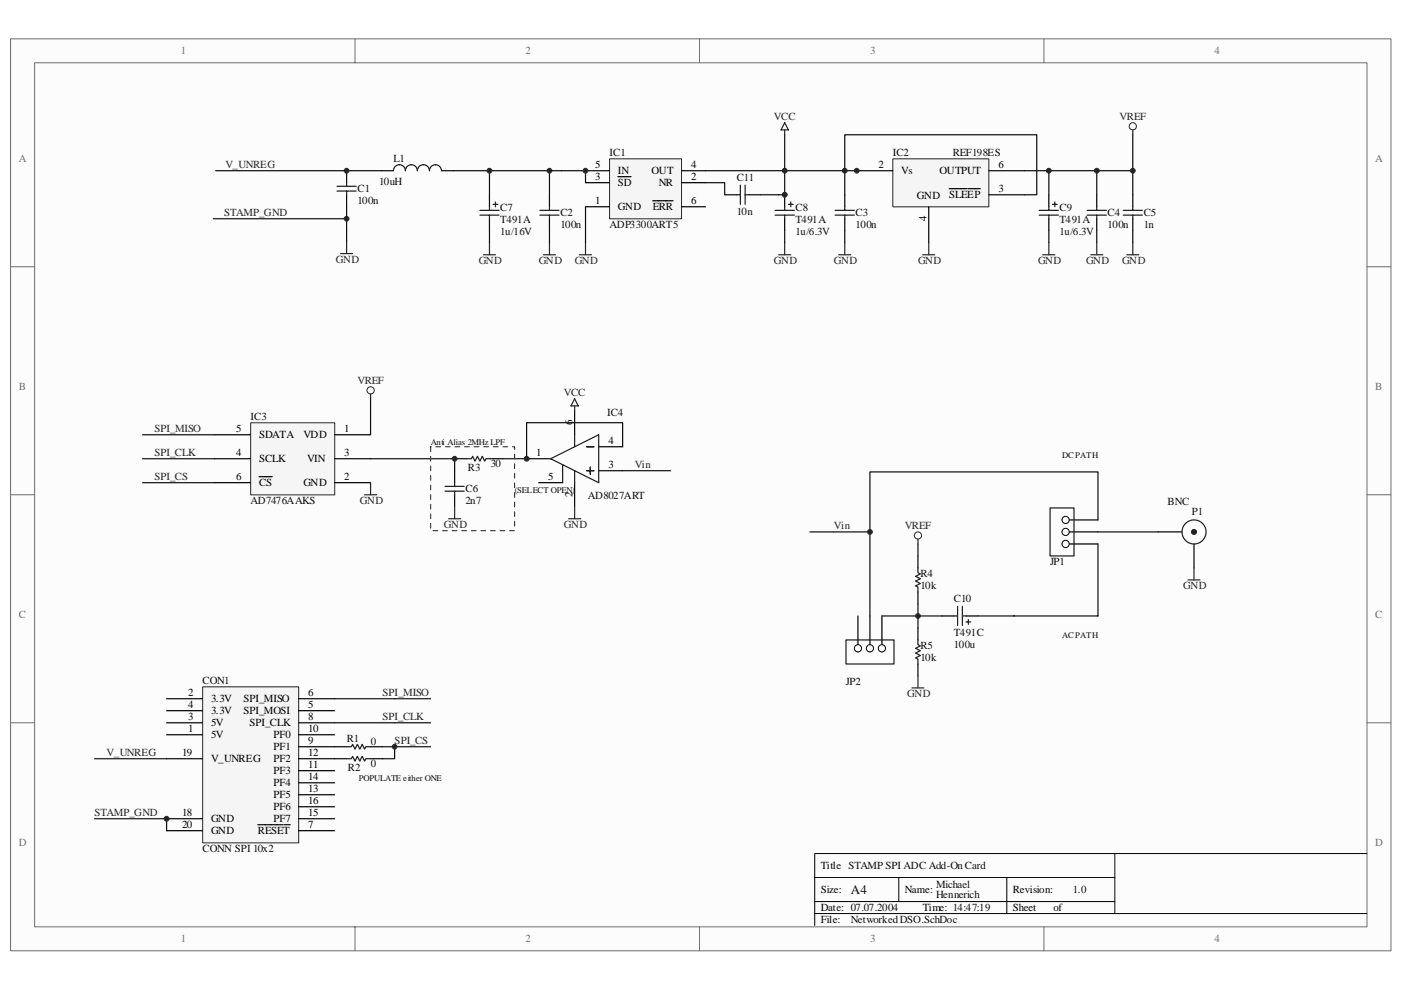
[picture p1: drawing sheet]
<svg xmlns="http://www.w3.org/2000/svg" width="297mm" height="210mm" viewBox="0 0 297 210" stroke-linecap="round" stroke-linejoin="round" font-family="sans-serif">
<path d="M2.3 8.3h292.6v193.3h-292.6z" fill="#fcfcfc"/>
<path d="M2.2 8.2h292.7v193.4h-292.7z" fill="none" stroke="#6e6e6e" stroke-width=".21"/>
<path d="M7.4 13.3h282.4v183.2h-282.4z" fill="#fcfcfc"/>
<g fill="none" stroke="#6e6e6e" stroke-width=".21">
<path d="M7.3 13.3h282.5v183.2h-282.5zM75.3 8.2v5.1M148.3 8.2v5.1M221.3 8.2v5.1M2.2 56.6h5.1M289.8 56.6h5.1M2.2 104.9h5.1M289.8 104.9h5.1M2.2 153.2h5.1M289.8 153.2h5.1M75.3 196.5v5.1M148.3 196.5v5.1"/>
<path d="M221.3 196.5v5.1"/>
</g>
<path d="M189.3 33.7h20.4v10.2h-20.4z" fill="#f5f5f5"/>
<path d="M189.3 33.7h20.4v10.2h-20.4z" fill="none" stroke="#262626" stroke-width=".21"/>
<path d="M181.6 36.2h7.7M209.6 36.2h7.7M196.9 43.8v7.7M201.2 40h3.9M205.3 40h2.6M209.6 41.3h7.7" fill="none" stroke="#000" stroke-width=".25"/>
<path d="M53.2 89.7h17.8v15.2h-17.8z" fill="#f5f5f5"/>
<path d="M53.1 89.6h17.9v15.3h-17.9z" fill="none" stroke="#262626" stroke-width=".21"/>
<path d="M45.5 92.2h7.6M45.5 97.3h7.6M70.9 92.2h7.7M70.9 97.3h7.7M45.5 102.3h7.6M54.9 101.1h2.8M70.9 102.3h7.7M225.2 115.3h7.6" fill="none" stroke="#000" stroke-width=".25"/>
<circle cx="225.9" cy="115.3" r=".77" fill="#fcfcfc" stroke="#000" stroke-width=".21"/>
<path d="M225.2 112.8h7.6" fill="none" stroke="#000" stroke-width=".25"/>
<circle cx="225.9" cy="112.8" r=".76" fill="#fcfcfc" stroke="#000" stroke-width=".21"/>
<path d="M225.2 110.2h7.6" fill="none" stroke="#000" stroke-width=".25"/>
<circle cx="225.9" cy="110.2" r=".76" fill="#fcfcfc" stroke="#000" stroke-width=".21"/>
<path d="M222.6 107.7h5.1v10.2h-5.1z" fill="none" stroke="#1c1c1c" stroke-width=".25"/>
<path d="M43 145.6h20.3v33.1h-20.3z" fill="#f5f5f5"/>
<path d="M43 145.6h20.3v33.1h-20.3z" fill="none" stroke="#262626" stroke-width=".21"/>
<g fill="none" stroke="#000" stroke-width=".25">
<path d="M73.5 36.2v2.5M73.5 41.3v2.5M103.8 41.3v2.5M103.8 46.4v2.5M116.5 41.3v2.5M116.5 46.4v2.5M166.4 41.3v2.5M166.4 46.4v2.5M179.1 41.3v2.5M179.1 46.4v2.5M222.4 41.3v2.5M222.4 46.4v2.5"/>
<path d="M232.5 41.3v2.5M232.5 46.4v2.5M240.2 41.3v2.5M240.2 46.4v2.5M96.4 97.3h2.5M96.4 99.8v2.5M104 97.3h2.6M111.7 97.3h5.1M121.8 87.1v5.1M126.9 94.7h5.1M126.9 99.8h5.1M96.4 104.9v2.5"/>
<path d="M114.2 102.3h5.1M121.8 102.3v5.1M194.6 117.9v2.5M245.5 112.8h5.1M253.2 115.3v5.1M187 130.6v7.6M194.6 125.5v2.6M194.6 133.1v2.6M35.3 155.8h7.6M35.3 148.1h7.6M35.3 153.2h7.6M35.3 150.7h7.6"/>
<path d="M63.3 155.8h7.6M63.3 148.1h7.6M63.3 153.2h7.6M63.3 150.7h7.6M63.3 158.3h10.2M78.6 158.3h2.5M194.6 140.8v2.5M35.3 176.1h7.6M35.3 160.9h7.6M35.3 173.6h7.6M54.6 174.9h5.4M60.3 174.9h1.2"/>
<path d="M63.3 176.1h7.6M63.3 160.9h10.2M63.3 163.4h7.6M63.3 168.5h7.6M63.3 171h7.6M63.3 173.6h7.6M63.3 166h7.6M78.6 160.9h2.5"/>
</g>
<g fill="none" stroke="#1c1c1c" stroke-width=".25">
<path d="M71.5 39.5h4M73.5 38.7v.8M71.5 40.5h4M73.5 40.5v.8M101.7 44.6h4.1M101.7 45.6h4.1M103.8 43.8v.8M103.8 45.6v.8M104.5 43.3h1.1M105 42.8v1M114.5 44.6h4M114.5 45.6h4"/>
<path d="M116.5 43.8v.8M116.5 45.6v.8M164.3 44.6h4.1M164.3 45.6h4.1M166.4 43.8v.8M166.4 45.6v.8M167.1 43.3h1.1M167.7 42.8v1M177.1 44.6h4M177.1 45.6h4M179.1 43.8v.8M179.1 45.6v.8"/>
<path d="M220.3 44.6h4.1M220.3 45.6h4.1M222.4 43.8v.8M222.4 45.6v.8M223.1 43.3h1.1M223.6 42.8v1M230.5 44.6h4.1M230.5 45.6h4.1M232.5 43.8v.8M232.5 45.6v.8M238.1 44.6h4.1M238.1 45.6h4.1"/>
<path d="M240.2 43.8v.8M240.2 45.6v.8M98.9 97.3h1l.3-.5 .5 1 .5-1 .5 1 .6-1 .5 1 .2-.5h1M116.8 97.3l10.1-5.1v10.1zM119.3 98.5v3.8M121.8 92.2v2.5M121.8 99.8v2.5M124.4 94.7h1.5M124.4 99.8h1.5M125.2 99v1.6M94.4 103.1h4M94.4 104.1h4"/>
<path d="M96.4 102.3v.8M96.4 104.1v.8M194.6 120.4v1l.5 .3-1 .5 1 .5-1 .5 1 .5-1 .5 .5 .3v1M194.6 135.7v1l.5 .2-1 .6 1 .5-1 .5 1 .5-1 .5 .5 .3v1M73.5 158.3h1l.3-.5 .5 1 .5-1 .5 1 .5-1 .5 1 .3-.5h1M73.5 160.9h1l.3-.5 .5 1 .5-1 .5 1 .5-1 .5 1 .3-.5h1"/>
<circle cx="253.2" cy="112.8" r="2.55"/>
</g>
<g fill="none" stroke="#262626" stroke-width=".25">
<path d="M166.4 27.5v1.1M166.4 26l.7 1.5h-1.5zM72.2 53.8h2.6M73.5 51.2v2.6M102.5 54h2.5M103.8 51.5v2.5M115.2 54h2.6M116.5 51.5v2.5M122.8 54h2.6M124.1 51.5v2.5M165.1 54h2.6M166.4 51.5v2.5"/>
<path d="M177.8 54h2.6M179.1 51.5v2.5M195.6 54h2.6M196.9 51.5v2.5M221.1 54h2.5M222.4 51.5v2.5M231.3 54h2.5M232.5 51.5v2.5M238.9 54h2.5M240.2 51.5v2.5M121.8 84.5l.8 1.6h-1.5zM121.8 86.1v1"/>
<path d="M77.3 104.9h2.6M78.6 102.3v2.6M95.1 110h2.6M96.4 107.4v2.6M120.6 110h2.5M121.8 107.4v2.6M193.4 145.9h2.5M194.6 143.3v2.6"/>
</g>
<g fill="none" stroke="#0e0e0e" stroke-width=".25">
<path d="M96.1 36.2h22.9M103.8 36.2v5.1M116.5 36.2v5.1M166.4 28.6v12.7M179.1 36.2v5.1M222.4 36.2v5.1M232.5 36.2v5.1M240.2 36.2v5.1M73.5 43.8v5.1M103.8 48.9v2.6M116.5 48.9v2.6M124.1 48.9v2.6"/>
<path d="M166.4 48.9v2.6M179.1 48.9v2.6M222.4 48.9v2.6M232.5 48.9v2.6M240.2 48.9v2.6M78.6 97.3h17.8v2.5M132 94.7v-5.1h-20.3v7.7h-5.1M194.6 115.3v2.6M232.8 110.2v-10.1h-48.4v12.7h-7.6M232.8 112.8h12.7M232.8 115.3v15.3h-25.5M194.6 128.1v5"/>
<path d="M194.6 130.6h5.1M83.7 158.3v2.6h-2.6"/>
</g>
<path d="M91.3 94.7v17.8h17.8v-17.8h-17.8" fill="none" stroke="#fcfcfc" stroke-width=".21" stroke-dasharray="1 1 1 1 1 1 1 1"/>
<path d="M91.3 94.7v17.8h17.8v-17.8h-17.8" fill="none" stroke="#1c1c1c" stroke-width=".21" stroke-dasharray="1 1 1 1 1 1 1 1"/>
<circle cx="253.2" cy="112.8" r=".51" fill="#1c1c1c" stroke="#1c1c1c" stroke-width=".25"/>
<circle cx="187" cy="137.5" r=".76" fill="#fcfcfc" stroke="#000" stroke-width=".21"/>
<path d="M184.4 130.6v7.6" fill="none" stroke="#000" stroke-width=".25"/>
<circle cx="184.4" cy="137.5" r=".76" fill="#fcfcfc" stroke="#000" stroke-width=".21"/>
<path d="M181.9 130.6v7.6" fill="none" stroke="#000" stroke-width=".25"/>
<circle cx="181.9" cy="137.5" r=".76" fill="#fcfcfc" stroke="#000" stroke-width=".21"/>
<path d="M83.4 36.2a1.27 1.27 0 0 1 1.3-1.3 1.27 1.27 0 0 1 1.3 1.3 1.27 1.27 0 0 1 1.2-1.3 1.27 1.27 0 0 1 1.3 1.3 1.28 1.28 0 0 1 1.3-1.3 1.28 1.28 0 0 1 1.3 1.3 1.27 1.27 0 0 1 1.2-1.3 1.27 1.27 0 0 1 1.3 1.3M179.4 135.7h10.1v5.1h-10.1zM202.3 130.6h.7M203 128.6v4M204 128.6v4M204 130.6h.8M204.8 131.9h1M205.3 131.4v1" fill="none" stroke="#1c1c1c" stroke-width=".25"/>
<g fill="none" stroke="#0e0e0e" stroke-width=".25">
<path d="M45.7 36.2h35.2M179.1 36.2v-7.6h40.7v12.7h-2.5M240.2 28.6v7.6h-22.9M45.2 46.4h28.3M73.5 48.9v2.3M30.2 97.3h15.3M30.2 92.2h15.3M78.6 84.5v7.7M132 99.8h10.2M30.2 102.3h15.3M171.7 112.8h5.1M184.4 112.8v17.8"/>
<path d="M187 130.6h7.6M70.9 148.1h20.4M70.9 153.2h20.4M81.1 158.3h10.2M20 173.6h15.3v2.5M20 160.9h15.3"/>
</g>
<path d="M80.9 36.2h2.5M93.6 36.2h2.5M199.7 130.6h2.6M204.8 130.6h2.5" fill="none" stroke="#000" stroke-width=".25"/>
<path d="M240.2 27.5v1.1M78.6 83.5v1M194.6 114.3v1M251.9 123h2.5M253.2 120.4v2.6" fill="none" stroke="#262626" stroke-width=".25"/>
<g fill="none" stroke="#262626" stroke-width=".21">
<circle cx="240.2" cy="26.8" r=".76"/>
<circle cx="78.6" cy="82.8" r=".77"/>
<circle cx="194.6" cy="113.5" r=".76"/>
</g>
<g fill="#262626" stroke="#262626" stroke-width=".21">
<circle cx="35.3" cy="173.6" r=".51"/>
<circle cx="83.7" cy="158.3" r=".51"/>
<circle cx="96.4" cy="97.3" r=".51"/>
<circle cx="184.4" cy="112.8" r=".51"/>
<circle cx="194.6" cy="130.6" r=".51"/>
<circle cx="111.7" cy="97.3" r=".51"/>
<circle cx="222.4" cy="36.2" r=".51"/>
<circle cx="232.5" cy="36.2" r=".51"/>
<circle cx="240.2" cy="36.2" r=".51"/>
</g>
<path d="M129.3 33.7h15.2v12.7h-15.2z" fill="#f5f5f5"/>
<path d="M129.2 33.7h15.3v12.7h-15.3z" fill="none" stroke="#262626" stroke-width=".21"/>
<path d="M124.1 38.7h5.1M124.1 36.2h5.1M131 37.5h2.8M144.5 38.7h5.1M144.5 36.2h5.1M124.1 43.8h5.1M138.4 42.6h4.3M144.5 43.8h5.1M153.6 41.3h2.6M158.7 41.3h2.6" fill="none" stroke="#000" stroke-width=".25"/>
<path d="M119 36.2h5.1v2.5M149.6 36.2h32.3h-.3M149.6 38.7h4v2.6M124.1 43.8v5.1M161.3 41.3h5.1" fill="none" stroke="#0e0e0e" stroke-width=".25"/>
<g fill="#262626" stroke="#262626" stroke-width=".21">
<circle cx="73.5" cy="36.2" r=".51"/>
<circle cx="103.8" cy="36.2" r=".51"/>
<circle cx="116.5" cy="36.2" r=".51"/>
<circle cx="73.5" cy="46.4" r=".51"/>
<circle cx="181.7" cy="36.2" r=".51"/>
<circle cx="166.4" cy="36.2" r=".51"/>
<circle cx="179.1" cy="36.2" r=".51"/>
<circle cx="124.1" cy="36.2" r=".51"/>
<circle cx="166.4" cy="41.3" r=".52"/>
</g>
<path d="M157 39.2v4.1M158 39.2v4.1M156.2 41.3h.8M158 41.3h.7" fill="none" stroke="#1c1c1c" stroke-width=".25"/>
<path d="M172.7 186.1h63.7M172.7 193.7h117.1M172.7 191.2h63.7M190.6 186.1v5.1M213.5 186.1v7.6M236.4 181v12.7M289.8 181h-117.1v15.2" fill="none" stroke="#000" stroke-width=".21"/>
<text font-size="2.8" fill="#0e0e0e" x="180.4" y="189.5">A4</text>
<g font-size="2.3" fill="#706f64">
<text x="38.4" y="11.5">1</text>
<text x="111.4" y="11.5">2</text>
<text x="184.5" y="11.5">3</text>
<text x="257.5" y="11.5">4</text>
<text x="4" y="34.4">A</text>
<text x="291.6" y="34.4">A</text>
<text x="4" y="82.7">B</text>
<text x="291.6" y="82.7">B</text>
<text x="4" y="131">C</text>
<text x="291.6" y="131">C</text>
<text x="4" y="179.4">D</text>
<text x="291.6" y="179.4">D</text>
<text x="38.4" y="199.7">1</text>
<text x="111.4" y="199.7">2</text>
<text x="184.5" y="199.7">3</text>
<text x="257.5" y="199.7">4</text>
</g>
<g font-size="2.3" fill="#262626">
<text x="164.1" y="25.5">VCC</text>
<text x="237.4" y="25.5">VREF</text>
<text x="47.8" y="35.6">V_UNREG</text>
<text x="47.5" y="45.8">STAMP_GND</text>
<text x="71.2" y="55.7">GND</text>
<text x="101.5" y="56">GND</text>
<text x="114.2" y="56">GND</text>
<text x="121.9" y="56">GND</text>
<text x="164.1" y="56">GND</text>
<text x="176.8" y="56">GND</text>
<text x="194.6" y="56">GND</text>
<text x="220.1" y="56">GND</text>
<text x="230.3" y="56">GND</text>
<text x="237.9" y="56">GND</text>
<text x="75.8" y="81.4">VREF</text>
<text x="119.6" y="84">VCC</text>
<text x="32.8" y="91.6">SPI_MISO</text>
<text x="32.8" y="96.7">SPI_CLK</text>
<text x="32.8" y="101.8">SPI_CS</text>
<text x="134.6" y="99.3">Vin</text>
<text x="76.3" y="106.9">GND</text>
<text x="94.1" y="112">GND</text>
<text x="119.6" y="112">GND</text>
<text x="176.8" y="112.2">Vin</text>
<text x="191.8" y="112.2">VREF</text>
<text x="250.9" y="124.9">GND</text>
<text x="81.1" y="147.6">SPI_MISO</text>
<text x="192.3" y="147.8">GND</text>
<text x="81.1" y="152.7">SPI_CLK</text>
<text x="22.6" y="160.3">V_UNREG</text>
<text x="83.7" y="157.8">SPI_CS</text>
<text x="20.1" y="173">STAMP_GND</text>
</g>
<g font-size="2.3" fill="#0e0e0e">
<text x="83.4" y="34.4">L1</text>
<text x="129.2" y="33.1">IC1</text>
<text x="189.3" y="33.1">IC2</text>
<text x="202" y="33.1">REF198ES</text>
<text x="75.8" y="40.7">C1</text>
<text x="80.4" y="39.2">10uH</text>
<text x="156.2" y="38.4">C11</text>
<text x="75.8" y="43.3">100n</text>
<text x="106.1" y="47.3">T491A</text>
<text x="106.1" y="44.8">C7</text>
<text x="118.8" y="45.8">C2</text>
<text x="156.2" y="45.6">10n</text>
<text x="168.7" y="47.3">T491A</text>
<text x="168.7" y="44.8">C8</text>
<text x="181.4" y="45.8">C3</text>
<text x="224.7" y="47.3">T491A</text>
<text x="224.7" y="44.8">C9</text>
<text x="234.8" y="45.8">C4</text>
<text x="242.5" y="45.8">C5</text>
<text x="106.1" y="49.9">1u/16V</text>
<text x="118.8" y="48.3">100n</text>
<text x="129.2" y="48.3">ADP3300ART5</text>
<text x="168.7" y="49.9">1u/6.3V</text>
<text x="181.4" y="48.3">100n</text>
<text x="224.7" y="49.9">1u/6.3V</text>
<text x="234.8" y="48.3">100n</text>
<text x="242.5" y="48.3">1n</text>
<text x="53.1" y="89.1">IC3</text>
<text x="128.7" y="88.3">IC4</text>
<text x="99.2" y="99.8">R3</text>
<text x="104" y="99">30</text>
<text x="53.1" y="106.9">AD7476AAKS</text>
<text x="98.7" y="106.9">2n7</text>
<text x="98.7" y="104.3">C6</text>
<text x="124.6" y="105.9">AD8027ART</text>
<text x="247.6" y="107.1">BNC</text>
<text x="252.7" y="109.2">P1</text>
<text x="222.6" y="119.8">JP1</text>
<text x="195.2" y="124.9">10k</text>
<text x="195.2" y="122.4">R4</text>
<text x="202.3" y="127.7">C10</text>
<text x="195.2" y="137.7">R5</text>
<text x="202.3" y="137.4">100u</text>
<text x="202.3" y="134.9">T491C</text>
<text x="195.2" y="140.2">10k</text>
<text x="43" y="145">CON1</text>
<text x="179.4" y="145.3">JP2</text>
<text x="73.5" y="157.2">R1</text>
<text x="78.6" y="158">0</text>
<text x="73.8" y="163.4">R2</text>
<text x="78.6" y="162.6">0</text>
<text x="43" y="180.7">CONN SPI 10x2</text>
<text x="198.5" y="188.3">Michael</text>
<text x="198.5" y="190.3">Hennerich</text>
<text x="227.5" y="189.3">1.0</text>
<text x="180.4" y="195.7">Networked DSO.SchDoc</text>
</g>
<g font-size="2.3">
<text x="126.2" y="35.6">5</text>
<text x="146.5" y="35.6">4</text>
<text x="186.2" y="35.6">2</text>
<text x="211.7" y="35.6">6</text>
<text x="126.2" y="38.2">3</text>
<text x="131" y="39.5">SD</text>
<text x="131" y="36.9">IN</text>
<text x="138.1" y="36.9">OUT</text>
<text x="139.7" y="39.5">NR</text>
<text x="146.5" y="38.2">2</text>
<text x="191.1" y="36.9">Vs</text>
<text x="199.2" y="36.9">OUTPUT</text>
<text x="201.2" y="42">SLEEP</text>
<text x="211.7" y="40.7">3</text>
<text x="126.2" y="43.3">1</text>
<text x="131" y="44.5">GND</text>
<text x="138.4" y="44.5">ERR</text>
<text x="146.5" y="43.3">6</text>
<text x="194.4" y="42.2">GND</text>
<text x="196.5" y="46.9" transform="rotate(-90 196.5 46.9)">4</text>
<text x="50.1" y="91.6">5</text>
<text x="54.9" y="92.9">SDATA</text>
<text x="64.3" y="92.9">VDD</text>
<text x="73" y="91.6">1</text>
<text x="121.4" y="90.1" transform="rotate(-90 121.4 90.1)">6</text>
<text x="129" y="94.1">4</text>
<text x="50.1" y="96.7">4</text>
<text x="50.1" y="101.8">6</text>
<text x="54.9" y="98">SCLK</text>
<text x="65.1" y="98">VIN</text>
<text x="73" y="101.8">2</text>
<text x="73" y="96.7">3</text>
<text x="113.7" y="96.7">1</text>
<text x="116.2" y="101.8">5</text>
<text x="129" y="99.3">3</text>
<text x="54.9" y="103.1">CS</text>
<text x="64.3" y="103.1">GND</text>
<text x="121.4" y="105.4" transform="rotate(-90 121.4 105.4)">2</text>
<text x="39.9" y="147.6">2</text>
<text x="44.7" y="148.9">3.3V</text>
<text x="51.6" y="148.9">SPI_MISO</text>
<text x="65.4" y="147.6">6</text>
<text x="39.9" y="155.2">1</text>
<text x="39.9" y="152.7">3</text>
<text x="39.9" y="150.1">4</text>
<text x="44.7" y="153.9">5V</text>
<text x="44.7" y="151.4">3.3V</text>
<text x="51.6" y="151.4">SPI_MOSI</text>
<text x="52.9" y="153.9">SPI_CLK</text>
<text x="65.4" y="155.2">10</text>
<text x="65.4" y="150.1">5</text>
<text x="65.4" y="152.7">8</text>
<text x="38.6" y="160.3">19</text>
<text x="44.7" y="156.5">5V</text>
<text x="44.7" y="161.6">V_UNREG</text>
<text x="58" y="159">PF1</text>
<text x="58" y="156.5">PF0</text>
<text x="58" y="161.6">PF2</text>
<text x="65.4" y="157.8">9</text>
<text x="65.4" y="160.3">12</text>
<text x="58" y="164.1">PF3</text>
<text x="58" y="166.7">PF4</text>
<text x="65.4" y="162.9">11</text>
<text x="65.4" y="167.9">13</text>
<text x="65.4" y="165.4">14</text>
<text x="38.6" y="173">18</text>
<text x="58" y="169.2">PF5</text>
<text x="58" y="171.7">PF6</text>
<text x="65.4" y="170.5">16</text>
<text x="65.4" y="173">15</text>
<text x="38.6" y="175.6">20</text>
<text x="44.7" y="174.3">GND</text>
<text x="44.7" y="176.8">GND</text>
<text x="54.7" y="176.8">RESET</text>
<text x="58" y="174.3">PF7</text>
<text x="65.4" y="175.6">7</text>
<text x="174" y="184.2">Title STAMP SPI ADC Add-On Card</text>
<text x="174" y="189.3">Size:</text>
<text x="191.8" y="189.3">Name:</text>
<text x="214.7" y="189.3">Revision:</text>
<text x="174" y="193.1">Date: 07.07.2004</text>
<text x="174" y="195.7">File:</text>
<text x="195.7" y="193.1">Time: 14:47:19</text>
<text x="214.7" y="193.1">Sheet</text>
<text x="223.4" y="193.1">of</text>
</g>
<g font-size="1.8" fill="#0e0e0e">
<text x="91.3" y="94.3">Anti Alias 2MHz LPF</text>
<text x="225.2" y="97.1">DC PATH</text>
<text x="109.1" y="104.5">(SELECT OPEN)</text>
<text x="225.2" y="135.3">AC PATH</text>
<text x="76" y="165.5">POPULATE either ONE</text>
</g>
</svg>
